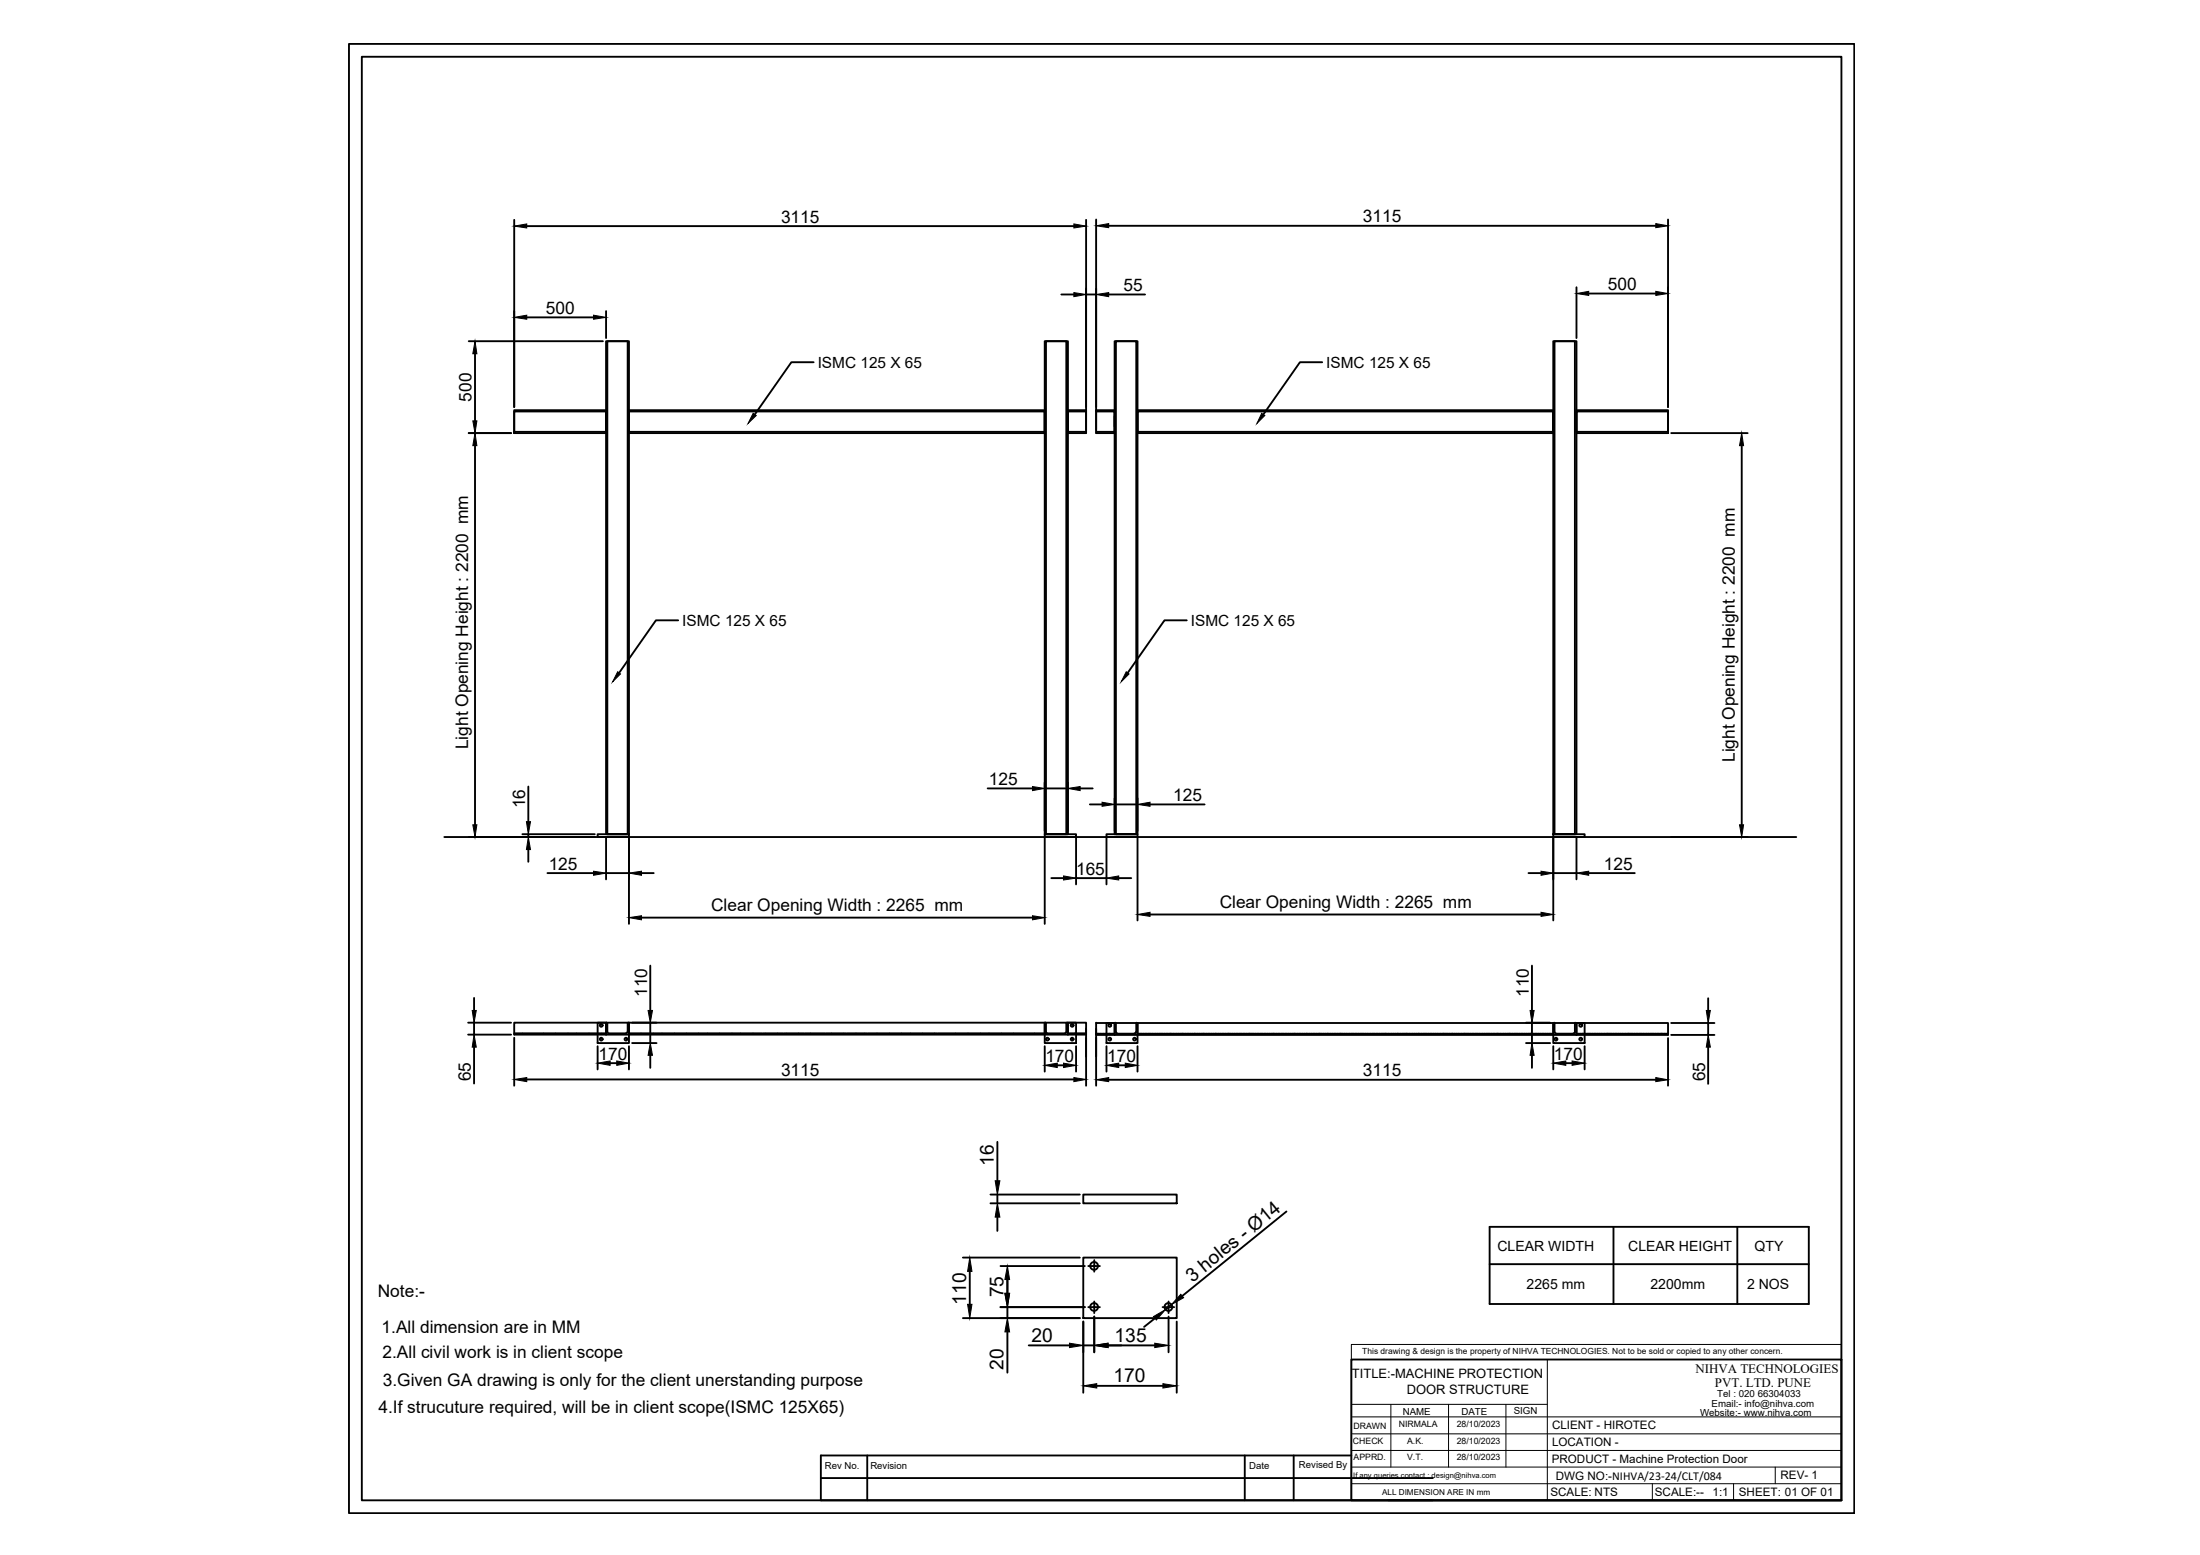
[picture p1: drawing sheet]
<svg xmlns="http://www.w3.org/2000/svg" width="297mm" height="210mm" viewBox="0 0 297 210" stroke-linecap="round" stroke-linejoin="round" font-family="sans-serif">
<!-- layer: 0 -->
<g fill="none" stroke="#000" stroke-width=".25">
<path d="M47.1 5.9h203.3v198.4h-203.3zM48.9 7.7h199.7v194.8h-199.7zM69.4 29.7v25.2M71.1 30.5h73.9M143.3 39.8h1.7M146.6 29.7v28.8h-2.4v-3.1h2.4M146.6 39.8h1.4M148 29.6v28.9h2.5v-3.1h-2.5M149.7 30.5h73.9M149.7 39.8h4.9M212.9 38.8v6.8M214.5 39.6h9.1"/>
<path d="M225.2 29.6v25.3M63.3 58.5h5.7M63.3 46.1h18.1M64.1 47.8v9M69.4 55.4h12.4v3.1h-12.4zM69.4 55.5h12.4v2.8h-12.4zM71.1 42.8h9M81.8 46.1h3.1v66.5h-3.1zM81.8 42v3.6M82 46.1h2.8v66.5h-2.8zM84.9 55.4h56.2v3.1h-56.2zM84.9 55.5h56.2v2.8h-56.2z"/>
<path d="M84.9 55.5v2.8M109.9 48.9h-3.1l-4.9 7.1M141.1 46.1h3.1v66.5h-3.1zM141.2 46.1h2.8v66.5h-2.8zM146.6 55.5h-2.4v2.8h2.4M148 55.5h2.5v2.8h-2.5M150.5 46.1h3.1v66.5h-3.1zM150.5 56.1v1.5M150.7 46.1h2.7v66.5h-2.7zM153.6 55.4h56.1v3.1h-56.1zM153.6 55.5h56.1v2.8h-56.1zM178.5 48.9h-3l-4.9 7.1"/>
<path d="M209.7 46.1h3.2v66.5h-3.2zM209.7 55.5v2.8M209.9 46.1h2.7v66.5h-2.7zM212.9 55.4h12.3v3.1h-12.3zM212.9 55.5h12.3v2.8h-12.3zM225.6 58.5h10.4M64.1 60.2v51.1M235.2 60.2v51.1M91.6 83.7h-3l-5 7.1M160.2 83.7h-3l-4.9 7.1M60 113h182.5M70.5 112.6h9.8"/>
<path d="M71.3 106.2v4.7M71.3 112.6v.4M71.3 114.7v1.6M73.9 117.9h6.2M80.7 112.6h4.2v.4h-4.2zM81.8 113v5.7M81.8 117.9h3.1M84.9 113v11.7M86.6 117.9h1.7M133.4 106.4h6M141.1 112.6h4.2v.4h-4.2zM141.1 105.6v6.6"/>
<path d="M141.1 113v11.7M141.1 106.4h3.1M141.9 118.5h1.7M144.2 105.6v6.6M145.3 113v6.4M145.3 118.5h4.1M145.8 106.4h1.7M147.2 108.6h1.6M149.4 112.6h4.2v.4h-4.2zM149.4 113v6.4M150.5 107.7v4.5M150.5 108.6h3.1"/>
<path d="M151 118.5h1.7M153.6 107.7v4.5M153.6 113v11.2M155.3 108.6h7.3M206.4 117.9h1.7M209.7 112.6h4.3v.4h-4.3zM209.7 113v11.2M209.7 117.9h3.2M212.9 113v5.7M214.5 117.9h6.2M63.2 139.7h5.8M63.2 138h5.8"/>
<path d="M64 134.7v1.7M64 138v1.7M69.4 138h12.4v1.7h-12.4zM69.4 139.5h.2M69.6 139.5h.2M69.9 139.5h.1M70.1 139.5h.2M70.4 139.5h.1M70.6 139.5h.1M70.8 139.5h.2M71.1 139.5h.1M71.3 139.5h.2"/>
<path d="M71.5 139.5h.2M71.8 139.5h.1M72 139.5h.2M72.3 139.5h.1M72.5 139.5h.1M72.7 139.5h.2M72.9 139.5h.2M73.2 139.5h.2M73.4 139.5h.2M73.7 139.5h.1M73.9 139.5h.1M74.1 139.5h.2"/>
<path d="M74.4 139.5h.1M74.6 139.5h.2M74.8 139.5h.2M75.1 139.5h.1M75.3 139.5h.2M75.6 139.5h.1M75.8 139.5h.1M76 139.5h.2M76.2 139.5h.2M76.5 139.5h.2M76.7 139.5h.2M77 139.5h.1"/>
<path d="M77.2 139.5h.1M77.4 139.5h.2M77.7 139.5h.2M77.9 139.5h.2M78.1 139.5h.2M78.4 139.5h.1M78.6 139.5h.2M78.9 139.5h.1M79.1 139.5h.1M79.3 139.5h.2M79.5 139.5h.2M79.8 139.5h.2"/>
<path d="M80.1 139.5h.1M80.3 139.5h.1M80.5 139.5h.1M80.7 138h4.2v2.8h-4.2zM80.7 139.5h.2M81 139.5h.2M81.2 139.5h.2M81.4 139.5h.2M81.7 139.5h.1M81.9 138l.1 .1M81.9 138h-.1v1.7h3.1v-1.7l-.1 .1v1.2M82 138.1v1.2l.2 .2"/>
<path d="M82.2 139.5h2.3M84.7 139.3l-.2 .2M84.9 139.5h.2M84.9 139.7h56.2M84.9 138h56.2M85.2 139.5h.1M85.4 139.5h.2M85.6 139.5h.2M85.9 139.5h.1M86.1 139.5h.2M86.4 139.5h.1M86.6 139.5h.1"/>
<path d="M86.6 123.9h52.8M86.8 139.5h.2M87.1 139.5h.1M87.3 139.5h.2M87.5 139.5h.2M87.8 139.5h.1M87.8 130.3v6.1M87.8 138v2.8M88 139.5h.2M88.2 139.5h.2M88.5 139.5h.1M88.7 139.5h.2"/>
<path d="M88.9 139.5h.2M89.2 139.5h.2M89.4 139.5h.2M89.7 139.5h.1M89.9 139.5h.1M90.1 139.5h.2M90.4 139.5h.1M90.6 139.5h.2M90.8 139.5h.2M91.1 139.5h.1M91.3 139.5h.2M91.6 139.5h.1"/>
<path d="M91.8 139.5h.1M92 139.5h.2M92.2 139.5h.2M92.5 139.5h.2M92.7 139.5h.2M93 139.5h.1M93.2 139.5h.1M93.4 139.5h.2M93.7 139.5h.1M93.9 139.5h.2M94.1 139.5h.2M94.4 139.5h.1"/>
<path d="M94.6 139.5h.2M94.9 139.5h.1M95.1 139.5h.2M95.3 139.5h.2M95.5 139.5h.2M95.8 139.5h.2M96.1 139.5h.1M96.3 139.5h.1M96.5 139.5h.1M96.7 139.5h.2M97 139.5h.2M97.2 139.5h.2"/>
<path d="M97.5 139.5h.1M97.7 139.5h.1M97.9 139.5h.2M98.2 139.5h.1M98.4 139.5h.2M98.6 139.5h.2M98.8 139.5h.2M99.1 139.5h.2M99.4 139.5h.1M99.6 139.5h.1M99.8 139.5h.2M100 139.5h.2"/>
<path d="M100.3 139.5h.2M100.5 139.5h.2M100.8 139.5h.1M101 139.5h.1M101.2 139.5h.2M101.5 139.5h.1M101.7 139.5h.2M101.9 139.5h.2M102.2 139.5h.1M102.4 139.5h.2M102.7 139.5h.1M102.9 139.5h.1"/>
<path d="M103.1 139.5h.2M103.3 139.5h.2M103.6 139.5h.2M103.8 139.5h.2M104.1 139.5h.1M104.3 139.5h.1M104.5 139.5h.2M104.8 139.5h.1M105 139.5h.2M105.2 139.5h.2M105.5 139.5h.1M105.7 139.5h.2"/>
<path d="M106 139.5h.1M106.2 139.5h.1M106.4 139.5h.2M106.7 139.5h.1M106.9 139.5h.2M107.1 139.5h.2M107.4 139.5h.1M107.6 139.5h.2M107.8 139.5h.2M108.1 139.5h.1M108.3 139.5h.2M108.5 139.5h.2"/>
<path d="M108.8 139.5h.1M109 139.5h.2M109.3 139.5h.1M109.5 139.5h.1M109.7 139.5h.2M110 139.5h.1M110.2 139.5h.2M110.4 139.5h.2M110.7 139.5h.1M110.9 139.5h.2M111.2 139.5h.1M111.4 139.5h.1"/>
<path d="M111.6 139.5h.2M111.8 139.5h.2M112.1 139.5h.2M112.3 139.5h.2M112.6 139.5h.1M112.8 139.5h.1M113 139.5h.2M113.3 139.5h.1M113.5 139.5h.2M113.7 139.5h.2M114 139.5h.1M114.2 139.5h.2"/>
<path d="M114.5 139.5h.1M114.7 139.5h.2M114.9 139.5h.2M115.1 139.5h.2M115.4 139.5h.2M115.6 139.5h.2M115.9 139.5h.1M116.1 139.5h.1M116.3 139.5h.2M116.6 139.5h.2M116.8 139.5h.2M117.1 139.5h.1"/>
<path d="M117.3 139.5h.1M117.5 139.5h.2M117.8 139.5h.1M118 139.5h.2M118.2 139.5h.2M118.4 139.5h.2M118.7 139.5h.2M119 139.5h.1M119.2 139.5h.1M119.4 139.5h.1M119.6 139.5h.2M119.9 139.5h.2"/>
<path d="M120.1 139.5h.2M120.4 139.5h.1M120.6 139.5h.1M120.8 139.5h.2M121.1 139.5h.1M121.3 139.5h.2M121.5 139.5h.2M121.8 139.5h.1M122 139.5h.2M122.3 139.5h.1M122.5 139.5h.1M122.7 139.5h.2"/>
<path d="M122.9 139.5h.2M123.2 139.5h.2M123.4 139.5h.2M123.7 139.5h.1M123.9 139.5h.1M124.1 139.5h.2M124.4 139.5h.1M124.6 139.5h.2M124.8 139.5h.2M125.1 139.5h.1M125.3 139.5h.2M125.6 139.5h.1"/>
<path d="M125.8 139.5h.1M126 139.5h.2M126.2 139.5h.2M126.5 139.5h.2M126.7 139.5h.2M127 139.5h.1M127.2 139.5h.1M127.4 139.5h.2M127.7 139.5h.1M127.9 139.5h.2M128.1 139.5h.2M128.4 139.5h.1"/>
<path d="M128.6 139.5h.2M128.9 139.5h.1M129.1 139.5h.1M129.3 139.5h.2M129.6 139.5h.1M129.8 139.5h.2M130 139.5h.2M130.3 139.5h.1M130.5 139.5h.2M130.7 139.5h.2M131 139.5h.1M131.2 139.5h.2"/>
<path d="M131.4 139.5h.2M131.7 139.5h.1M131.9 139.5h.2M132.2 139.5h.1M132.4 139.5h.1M132.6 139.5h.2M132.9 139.5h.1M133.1 139.5h.2M133.4 139.5h.1M133.6 139.5h.1M133.8 139.5h.2M134.1 139.5h.1"/>
<path d="M134.3 139.5h.2M134.5 139.5h.2M134.7 139.5h.2M135 139.5h.2M135.2 139.5h.2M135.5 139.5h.1M135.7 139.5h.1M135.9 139.5h.2M136.2 139.5h.1M136.4 139.5h.2M136.7 139.5h.1M136.9 139.5h.1"/>
<path d="M137.1 139.5h.2M137.4 139.5h.1M137.6 139.5h.2M137.8 139.5h.2M138 139.5h.2M138.3 139.5h.2M138.6 139.5h.1M138.8 139.5h.1M139 139.5h.1M139.2 139.5h.2M139.5 139.5h.2M139.7 139.5h.2"/>
<path d="M140 139.5h.1M140.2 139.5h.1M140.4 139.5h.2M140.7 139.5h.1M140.9 139.5h.2M141.1 138h4.2v2.8h-4.2zM141.2 138v1.3l.2 .2 2.5-.1 .1-1.4M141.2 138h-.1v1.7h3.1v-1.7h-.1M144.2 138h2.4v1.7h-2.4zM144.2 139.5h.1M144.4 139.5h.1M144.6 139.5h.2"/>
<path d="M144.9 139.5h.1M145.1 139.5h.1M145.3 139.5h.2M145.6 139.5h.1M145.8 139.5h.2M146.1 139.5h.1M146.3 139.5h.1M146.5 139.5h.1M146.6 138.9v7.7M148 138.1h2.5v1.6h-2.5M148 138v8.6M148 139.5h.2"/>
<path d="M148.2 139.5h.2M148.5 139.5h.1M148.7 139.5h.1M148.9 139.5h.2M149.2 139.5h.1M149.4 138.1h4.2v2.7h-4.2zM149.4 139.5h.2M149.6 139.5h.2M149.9 139.5h.1M150.1 139.5h.2M150.4 139.5h.1M150.6 138v.1"/>
<path d="M150.6 138.1h-.1v1.6h3.1v-1.6h-.1M150.7 138.1v1.2l.2 .2M150.9 139.5h2.3M153.4 139.3l-.2 .2M153.5 138l-.1 1.3M153.6 139.5h.2M153.6 139.7h56.1M153.6 138.1h56.1M153.8 139.5h.2M154.1 139.5h.1M154.3 139.5h.2M154.6 139.5h.1"/>
<path d="M154.8 139.5h.1M155 139.5h.2M155.2 139.5h.2M155.3 123.4h52.8M155.5 139.5h.2M155.7 139.5h.2M156 139.5h.1M156.2 139.5h.1M156.4 139.5h.2M156.7 139.5h.1M156.9 139.5h.2M157.1 139.5h.2"/>
<path d="M157.4 139.5h.1M157.6 139.5h.2M157.9 139.5h.1M158.1 139.5h.1M158.3 139.5h.2M158.6 139.5h.1M158.8 139.5h.2M159 139.5h.2M159.3 139.5h.1M159.5 139.5h.2M159.7 139.5h.2M160 139.5h.1"/>
<path d="M160.2 139.5h.2M160.4 139.5h.2M160.7 139.5h.1M160.9 139.5h.2M161.2 139.5h.1M161.4 139.5h.1M161.6 139.5h.2M161.9 139.5h.1M162.1 139.5h.2M162.3 139.5h.2M162.6 139.5h.1M162.8 139.5h.2"/>
<path d="M163.1 139.5h.1M163.3 139.5h.1M163.5 139.5h.2M163.7 139.5h.2M164 139.5h.2M164.2 139.5h.2M164.5 139.5h.1M164.7 139.5h.1M164.9 139.5h.2M165.2 139.5h.1M165.4 139.5h.2M165.7 139.5h.1"/>
<path d="M165.9 139.5h.1M166.1 139.5h.2M166.4 139.5h.1M166.6 139.5h.2M166.8 139.5h.2M167 139.5h.2M167.3 139.5h.2M167.5 139.5h.2M167.8 139.5h.1M168 139.5h.1M168.2 139.5h.2M168.5 139.5h.2"/>
<path d="M168.7 139.5h.2M169 139.5h.1M169.2 139.5h.1M169.4 139.5h.2M169.7 139.5h.1M169.9 139.5h.2M170.1 139.5h.2M170.3 139.5h.2M170.6 139.5h.2M170.9 139.5h.1M171.1 139.5h.1M171.3 139.5h.2"/>
<path d="M171.5 139.5h.2M171.8 139.5h.2M172 139.5h.2M172.3 139.5h.1M172.5 139.5h.1M172.7 139.5h.2M173 139.5h.1M173.2 139.5h.2M173.4 139.5h.2M173.7 139.5h.1M173.9 139.5h.2M174.2 139.5h.1"/>
<path d="M174.4 139.5h.1M174.6 139.5h.2M174.8 139.5h.2M175.1 139.5h.2M175.3 139.5h.2M175.6 139.5h.1M175.8 139.5h.1M176 139.5h.2M176.3 139.5h.1M176.5 139.5h.2M176.7 139.5h.2M177 139.5h.1"/>
<path d="M177.2 139.5h.2M177.5 139.5h.1M177.7 139.5h.1M177.9 139.5h.2M178.1 139.5h.2M178.4 139.5h.2M178.6 139.5h.2M178.9 139.5h.1M179.1 139.5h.2M179.3 139.5h.2M179.6 139.5h.1M179.8 139.5h.2"/>
<path d="M180 139.5h.2M180.3 139.5h.1M180.5 139.5h.2M180.8 139.5h.1M181 139.5h.1M181.2 139.5h.2M181.5 139.5h.1M181.7 139.5h.2M181.9 139.5h.2M182.2 139.5h.1M182.4 139.5h.2M182.6 139.5h.2"/>
<path d="M182.9 139.5h.1M183.1 139.5h.2M183.3 139.5h.2M183.6 139.5h.1M183.8 139.5h.2M184.1 139.5h.1M184.3 139.5h.1M184.5 139.5h.2M184.8 139.5h.1M185 139.5h.2M185.3 139.5h.1M185.5 139.5h.1"/>
<path d="M185.7 139.5h.2M186 139.5h.1M186.2 139.5h.2M186.4 139.5h.2M186.6 139.5h.2M186.9 139.5h.2M187.1 139.5h.2M187.4 139.5h.1M187.6 139.5h.1M187.8 139.5h.2M188.1 139.5h.1M188.3 139.5h.2"/>
<path d="M188.6 139.5h.1M188.8 139.5h.1M189 139.5h.2M189.3 139.5h.1M189.5 139.5h.2M189.7 139.5h.2M189.9 139.5h.2M190.2 139.5h.2M190.5 139.5h.1M190.7 139.5h.1M190.9 139.5h.2M191.1 139.5h.2"/>
<path d="M191.4 139.5h.2M191.6 139.5h.2M191.9 139.5h.1M192.1 139.5h.1M192.3 139.5h.2M192.6 139.5h.1M192.8 139.5h.2M193 139.5h.2M193.3 139.5h.1M193.5 139.5h.2M193.8 139.5h.1M194 139.5h.1"/>
<path d="M194.2 139.5h.2M194.4 139.5h.2M194.7 139.5h.2M194.9 139.5h.2M195.2 139.5h.1M195.4 139.5h.1M195.6 139.5h.2M195.9 139.5h.1M196.1 139.5h.2M196.3 139.5h.2M196.6 139.5h.1M196.8 139.5h.2"/>
<path d="M197.1 139.5h.1M197.3 139.5h.1M197.5 139.5h.2M197.7 139.5h.2M198 139.5h.2M198.2 139.5h.2M198.5 139.5h.1M198.7 139.5h.1M198.9 139.5h.2M199.2 139.5h.1M199.4 139.5h.2M199.6 139.5h.2"/>
<path d="M199.9 139.5h.1M200.1 139.5h.2M200.4 139.5h.1M200.6 139.5h.1M200.8 139.5h.2M201.1 139.5h.1M201.3 139.5h.2M201.5 139.5h.2M201.8 139.5h.1M202 139.5h.2M202.2 139.5h.2M202.5 139.5h.1"/>
<path d="M202.7 139.5h.2M202.9 139.5h.2M203.2 139.5h.1M203.4 139.5h.2M203.7 139.5h.1M203.9 139.5h.1M204.1 139.5h.2M204.4 139.5h.1M204.6 139.5h.2M204.9 139.5h.1M205.1 139.5h.1M205.3 139.5h.2"/>
<path d="M205.5 139.5h.2M205.8 139.5h.2M206 138h3.3M206 139.5h.2M206.2 139.5h.2M206.5 139.5h.2M206.7 139.5h.2M206.8 130.3v6.1M206.8 138v2.8M207 139.5h.1M207.2 139.5h.1M207.4 139.5h.2"/>
<path d="M207.7 139.5h.1M207.9 139.5h.2M208.2 139.5h.1M208.4 139.5h.1M208.6 139.5h.2M208.9 139.5h.1M209.1 139.5h.2M209.3 139.5h.2M209.6 139.5h.1M209.7 138.1h4.3v2.7h-4.3zM209.8 138l.1 1.3 .2 .2M209.8 138.1h-.1v1.6h3.2v-1.6h-.2"/>
<path d="M210.1 139.5h2.4M212.7 138l-.1 1.3-.2 .2M212.9 138.1h12.3v1.6h-12.3zM212.9 139.5h.1M213.1 139.5h.1M213.3 139.5h.1M213.5 139.5h.2M213.7 139.5h.2M214 139.5h.2M214.2 139.5h.2M214.5 139.5h.1M214.7 139.5h.1"/>
<path d="M214.9 139.5h.2M215.2 139.5h.1M215.4 139.5h.2M215.6 139.5h.2M215.9 139.5h.1M216.1 139.5h.2M216.4 139.5h.1M216.6 139.5h.1M216.8 139.5h.2M217 139.5h.2M217.3 139.5h.2M217.6 139.5h.1"/>
<path d="M217.8 139.5h.1M218 139.5h.2M218.2 139.5h.2M218.5 139.5h.2M218.7 139.5h.2M218.9 139.5h.2M219.2 139.5h.1M219.4 139.5h.2M219.7 139.5h.1M219.9 139.5h.1M220.1 139.5h.2M220.4 139.5h.1"/>
<path d="M220.6 139.5h.2M220.9 139.5h.1M221.1 139.5h.1M221.3 139.5h.2M221.5 139.5h.2M221.8 139.5h.2M222 139.5h.2M222.3 139.5h.1M222.5 139.5h.1M222.7 139.5h.2M223 139.5h.1M223.2 139.5h.2"/>
<path d="M223.4 139.5h.2M223.7 139.5h.1M223.9 139.5h.2M224.2 139.5h.1M224.4 139.5h.1M224.6 139.5h.2M224.9 139.5h.1M225.1 139.5h.1M225.6 139.7h5.9M225.6 138.1h5.9M230.6 134.7v1.7M230.6 138.1v1.6"/>
<path d="M64 141.4v4.9M69.4 140.1v6.5M71.1 145.7h73.9M80.7 141.2v3.2M82.4 143.5h.9M84.9 141.2v3.2M85.3 140.8h3.3M87.8 142.5v1.6M134.7 154.1v5.3M141.1 141.2v3.5M142.7 143.8h.9M145.3 141.2v3.5"/>
<path d="M149.4 141.2v3.5M149.7 145.8h73.9M151 143.8h.9M153.6 141.2v3.5M206 140.8h3.3M206.8 142.5v1.6M209.7 141.2v3.2M211.4 143.5h.9M214 141.2v3.2M225.2 140.1v6.5M230.6 141.4v4.9M130 169.8h15.8"/>
<path d="M130 177.9h15.8M130.9 171.6v4.5M133.7 161.2h12.1M133.7 162.4h12.1M134.7 161.2v1.2M134.7 164.3v1.9M135.1 170.9h11.4M135.1 176.4h11.4M136 172.7v1.9M136 176.4v1.5M136 179.8v5.5M146.3 169.8h12.6v8.1h-12.6z"/>
<path d="M146.3 161.2h12.6v1.2h-12.6zM146.3 178.4v9.6M146.9 170.9h.7M146.9 176.4h.7M147.7 170.9h.1M147.7 176.4h.1M147.7 170.1v.7M147.7 170.8v.1M147.7 171v.7M147.7 175.7v.7M147.7 176.4v.1M147.7 176.6v.6"/>
<path d="M147.7 177.7v4.8M147.8 170.9h.7M147.8 176.4h.7M155.9 178l-1.4 1.1M157 176.4h.6M157.7 176.4h.1M157.8 175.7v.7M157.8 176.4v.1M157.8 176.6v.6M157.8 177.7v4.8M157.9 176.4h.6M158.2 176.1l-.8 .7"/>
<path d="M158.9 178.4v9.6M173.7 163.5l-14.1 11.5M201.1 165.6h43.1v10.4h-43.1zM201.1 170.6h43.1M217.8 165.6v10.4M234.6 165.6v10.4M110.8 199.5h82.7M117.1 196.5v6M138.9 181.6h5.5M146.3 181.6h1.4M148.1 187.1h8.9M149.6 181.6h6.3"/>
<path d="M168.1 196.5v6M174.7 196.5v6M182.5 183.5h66.1v19h-66.1zM182.5 196.5h-71.7v6h82.7M187.5 202.5h61.1"/>
<circle cx="81.2" cy="138.4" r=".19"/>
<circle cx="144.8" cy="138.4" r=".19"/>
<circle cx="149.8" cy="138.4" r=".19"/>
<circle cx="213.4" cy="138.4" r=".19"/>
<circle cx="81.2" cy="140.3" r=".19"/>
<circle cx="84.5" cy="140.3" r=".19"/>
<circle cx="141.4" cy="140.3" r=".19"/>
<circle cx="144.8" cy="140.3" r=".19"/>
<circle cx="149.8" cy="140.3" r=".19"/>
<circle cx="153.2" cy="140.3" r=".19"/>
<circle cx="210.1" cy="140.3" r=".19"/>
<circle cx="213.4" cy="140.3" r=".19"/>
<circle cx="147.7" cy="170.9" r=".53"/>
<circle cx="147.7" cy="176.4" r=".53"/>
<circle cx="157.8" cy="176.4" r=".53"/>
</g>
<g fill="none" stroke="#000" stroke-width=".14">
<path d="M182.5 181.5h66.1v2h-66.1zM182.5 198h66.1M182.5 195.8h66.1M182.5 193.5h66.1M182.5 191.3h66.1M182.5 183.5v19M182.5 189.6h26.4M183.6 183.5h65M187.8 189.6v8.4M195.6 189.6v8.4M203.3 189.6v8.4M208.9 183.5v19"/>
<path d="M239.7 198v2.3M182.5 200.3h66.1M223.1 200.3v2.2M234.1 200.3v2.2"/>
</g>
<g fill="#000" stroke="#000" stroke-width=".14">
<path d="M69.4 30.5l1.7-.3v.6zM145 30.2l1.6 .3-1.6 .3zM145 39.5l1.6 .3-1.6 .2zM148 30.5l1.7-.3v.5zM148 39.8l1.7-.3v.5zM212.9 39.6l1.6-.3v.6zM223.6 30.2l1.6 .3-1.6 .2zM223.6 39.3l1.6 .3-1.6 .3zM63.8 56.8h.6l-.3 1.7zM64.1 46.1l.3 1.7h-.6zM69.4 42.8l1.7-.3v.6zM80.1 42.5l1.7 .3-1.7 .3z"/>
<path d="M101.7 55.8l.4 .3-1.1 1.1zM170.3 55.8l.5 .3-1.1 1.1zM64.1 58.5l.3 1.7h-.6zM235.2 58.5l.2 1.7h-.5zM83.4 90.7l.4 .3-1.1 1zM152.1 90.7l.3 .3-1 1zM63.8 111.3h.6l-.3 1.7zM71.3 113l.3 1.7h-.5zM71.1 110.9h.5l-.3 1.7zM80.1 117.6l1.7 .3-1.7 .3zM84.9 117.9l1.7-.3v.6zM139.4 106.2l1.7 .2-1.7 .3z"/>
<path d="M143.6 118.2l1.7 .3-1.7 .3zM144.2 106.4l1.6-.2v.5zM148.8 108.3l1.7 .3-1.7 .2zM149.4 118.5l1.6-.3v.6zM153.6 108.6l1.7-.3v.5zM208.1 117.6l1.6 .3-1.6 .3zM212.9 117.9l1.6-.3v.6zM234.9 111.3h.5l-.2 1.7zM63.8 136.4h.5l-.3 1.6zM84.9 123.9l1.7-.3v.6zM87.5 136.4h.6l-.3 1.6zM139.4 123.6l1.7 .3-1.7 .3z"/>
<path d="M153.6 123.4l1.7-.3v.6zM206.6 136.4h.5l-.3 1.6zM208.1 123.1l1.6 .3-1.6 .3zM230.4 136.4h.5l-.3 1.7zM64 139.7l.3 1.7h-.5zM69.4 145.7l1.7-.2v.5zM80.7 143.5l1.7-.3v.6zM83.3 143.2l1.6 .3-1.6 .3zM87.8 140.8l.3 1.7h-.6zM134.4 159.4h.6l-.3 1.8zM141.1 143.8l1.6-.3v.6zM143.6 143.5l1.7 .3-1.7 .3z"/>
<path d="M145 145.5l1.6 .2-1.6 .3zM148 145.8l1.7-.3v.5zM149.4 143.8l1.6-.3v.6zM151.9 143.5l1.7 .3-1.7 .3zM206.8 140.8l.3 1.7h-.5zM209.7 143.5l1.7-.3v.6zM212.3 143.2l1.7 .3-1.7 .3zM223.6 145.5l1.6 .3-1.6 .2zM230.6 139.7l.3 1.7h-.5zM130.9 169.8l.3 1.8h-.6zM130.6 176.1h.6l-.3 1.8zM134.7 162.4l.3 1.9h-.6z"/>
<path d="M135.7 174.6h.6l-.3 1.8zM136 177.9l.3 1.9h-.6zM136 170.9l.3 1.8h-.6zM155.7 177.7l1.7-.9-1.3 1.4zM159.4 174.7l.4 .5-1.6 .9zM144.4 181.3l1.9 .3-1.9 .3zM146.3 187.1l1.8-.3v.6zM147.7 181.6l1.9-.3v.6zM155.9 181.3l1.9 .3-1.9 .3zM157 186.8l1.9 .3-1.9 .3z"/>
</g>
<g font-size="2.6">
<text x="134.2" y="157.4" transform="rotate(-90 134.2 157.4)">16</text>
<text x="161" y="173.1" transform="rotate(-39 161 173.1)">3 holes - Ø14</text>
<text x="130.4" y="176.1" transform="rotate(-90 130.4 176.1)">110</text>
<text x="135.5" y="175.1" transform="rotate(-90 135.5 175.1)">75</text>
<text x="135.5" y="184.9" transform="rotate(-90 135.5 184.9)">20</text>
<text x="139.3" y="181.1">20</text>
<text x="150.5" y="181.1">135</text>
<text x="150.3" y="186.6">170</text>
</g>
<g font-size="2.3">
<text x="105.5" y="30.1">3115</text>
<text x="184" y="30">3115</text>
<text x="151.7" y="39.3">55</text>
<text x="217.1" y="39.2">500</text>
<text x="73.7" y="42.4">500</text>
<text x="63.7" y="54.2" transform="rotate(-90 63.7 54.2)">500</text>
<text x="63.2" y="101.1" transform="rotate(-90 63.2 101.1)">Light Opening Height : 2200 mm</text>
<text x="133.5" y="106">125</text>
<text x="234.2" y="102.9" transform="rotate(-90 234.2 102.9)">Light Opening Height : 2200 mm</text>
<text x="70.9" y="109.1" transform="rotate(-90 70.9 109.1)">16</text>
<text x="158.4" y="108.1">125</text>
<text x="74.1" y="117.4">125</text>
<text x="145.3" y="118.1">165</text>
<text x="216.5" y="117.4">125</text>
<text x="96" y="123">Clear Opening Width : 2265 mm</text>
<text x="164.7" y="122.5">Clear Opening Width : 2265 mm</text>
<text x="87.4" y="134.6" transform="rotate(-90 87.4 134.6)">110</text>
<text x="206.4" y="134.6" transform="rotate(-90 206.4 134.6)">110</text>
<text x="80.8" y="143.1">170</text>
<text x="141.1" y="143.3">170</text>
<text x="149.5" y="143.3">170</text>
<text x="209.8" y="143.1">170</text>
<text x="63.6" y="146" transform="rotate(-90 63.6 146)">65</text>
<text x="105.5" y="145.3">3115</text>
<text x="184" y="145.3">3115</text>
<text x="230.2" y="146" transform="rotate(-90 230.2 146)">65</text>
<text x="51" y="175.1">Note:-</text>
<text x="51.5" y="179.9">1.All dimension are in MM</text>
<text x="51.6" y="183.3">2.All civil work is in client scope</text>
<text x="51.1" y="190.8">4.If strucuture required, will be in client scope(ISMC 125X65)</text>
<text x="51.7" y="187">3.Given GA drawing is only for the client unerstanding purpose</text>
</g>
<g font-size="2.1">
<text x="110.4" y="49.6">ISMC 125 X 65</text>
<text x="179.1" y="49.6">ISMC 125 X 65</text>
<text x="92.1" y="84.5">ISMC 125 X 65</text>
<text x="160.8" y="84.5">ISMC 125 X 65</text>
</g>
<g font-size="1.9">
<text x="202.2" y="168.9">CLEAR WIDTH</text>
<text x="206.1" y="173.9">2265 mm</text>
<text x="219.8" y="168.9">CLEAR HEIGHT</text>
<text x="222.8" y="173.9">2200mm</text>
<text x="235.9" y="173.9">2 NOS</text>
<text x="236.9" y="168.9">QTY</text>
</g>
<g font-size="1.7">
<text x="228.9" y="185.3">NIHVA TECHNOLOGIES</text>
<text x="182.5" y="186.1">TITLE:-MACHINE PROTECTION</text>
<text x="189.9" y="188.1">DOOR STRUCTURE</text>
<text x="231.6" y="187.3">PVT. LTD. PUNE</text>
</g>
<g font-size="1.6">
<text x="209.5" y="197.4">PRODUCT - Machine Protection Door</text>
<text x="209.5" y="195.2">LOCATION -</text>
<text x="209.5" y="193">CLIENT - HIROTEC</text>
<text x="209.3" y="201.9">SCALE: NTS</text>
<text x="210.1" y="199.7">DWG NO:-NIHVA/23-24/CLT/084</text>
<text x="223.4" y="201.9">SCALE:--</text>
<text x="231.2" y="201.9">1:1</text>
<text x="234.8" y="201.9">SHEET: 01 OF 01</text>
<text x="240.4" y="199.7">REV- 1</text>
</g>
<g font-size="1.3">
<text x="189.4" y="191">NAME</text>
<text x="197.3" y="191">DATE</text>
<text x="204.4" y="190.9">SIGN</text>
<text x="229.5" y="191.1">Website:- www.nihva.com</text>
<text x="231.1" y="189.9">Email:- info@nihva.com</text>
<text x="231.9" y="188.6">Tel : 020 66304033</text>
<text x="111.4" y="198.3">Rev No.</text>
<text x="117.5" y="198.3">Revision</text>
<text x="168.7" y="198.3">Date</text>
<text x="175.4" y="198.2">Revised By</text>
</g>
<g font-size="1.2">
<text x="182.7" y="194.9">CHECK</text>
<text x="182.8" y="192.9">DRAWN</text>
<text x="182.8" y="197.1">APPRD.</text>
<text x="188.8" y="192.6">NIRMALA</text>
<text x="190" y="194.9">A.K.</text>
<text x="190" y="197.1">V.T.</text>
<text x="196.7" y="192.6">28/10/2023</text>
<text x="196.7" y="194.9">28/10/2023</text>
<text x="196.7" y="197.1">28/10/2023</text>
</g>
<g font-size="1.1">
<text x="183.9" y="182.7">This drawing &amp; design is the property of NIHVA TECHNOLOGIES. Not to be sold or copied to any other concern.</text>
<text x="186.6" y="201.8">ALL DIMENSION ARE IN mm</text>
</g>
<text font-size="1" x="182.7" y="199.5">If any queries contact : design@nihva.com</text>
</svg>
